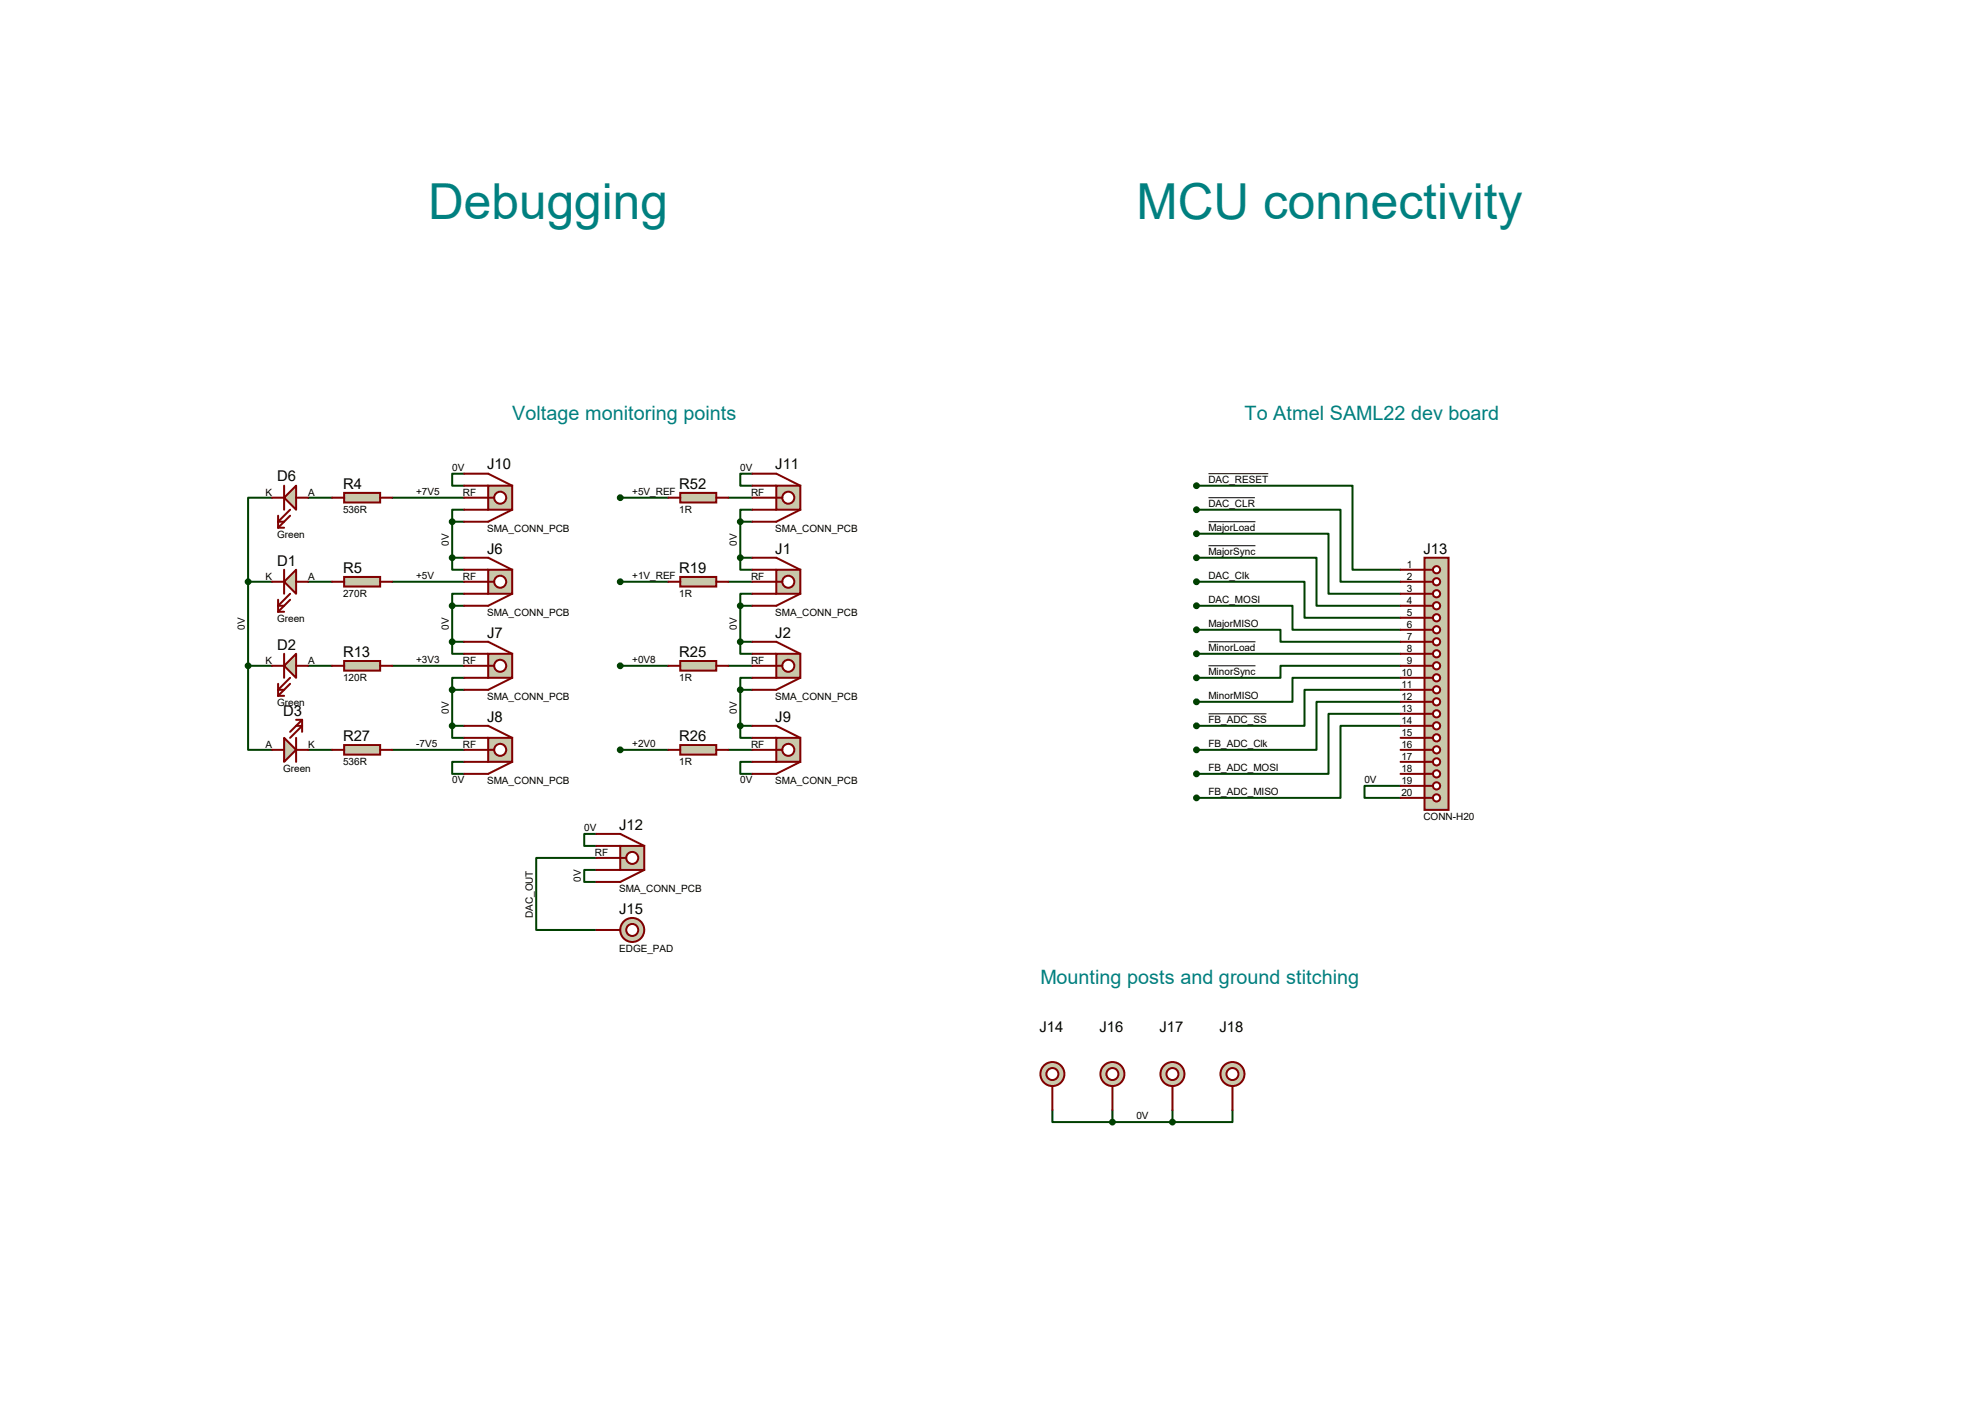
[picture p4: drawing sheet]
<svg xmlns="http://www.w3.org/2000/svg" width="420mm" height="297mm" viewBox="0 0 420 297" stroke-linecap="round" stroke-linejoin="round" font-family="sans-serif">
<g fill="none" stroke="#004000" stroke-width=".42">
<path d="M57.6 105.3h-5.1v17.8M65.2 105.3h5.1M83 105.3h15.2M95.7 118v2.5h2.5M95.7 110.4v7.6M95.7 118h2.5M95.7 110.4h2.5M98.2 100.2h-2.5v2.5h2.5M98.2 107.8h-2.5v2.6M131.2 105.3h10.2M154.1 105.3h5.1M156.6 118v2.5h2.6"/>
<path d="M156.6 118h2.6M156.6 110.4h2.6M156.6 110.4v7.6M159.2 100.2h-2.6v2.5h2.6M159.2 107.8h-2.6v2.6M253.2 102.7h33v17.8h10.1M253.2 107.8h30.4v15.3h12.7M253.2 112.9h27.9v12.7h15.2M253.2 118h25.4v10.1h17.7M52.5 123.1h5.1M52.5 123.1v17.7M65.2 123.1h5.1"/>
<path d="M83 123.1h15.2M95.7 135.8v2.5h2.5M95.7 128.1v7.7M95.7 135.8h2.5M95.7 128.1h2.5M98.2 125.6h-2.5v2.5M131.2 123.1h10.2M154.1 123.1h5.1M156.6 135.8v2.5h2.6M156.6 135.8h2.6M156.6 128.1v7.7M156.6 128.1h2.6"/>
<path d="M159.2 125.6h-2.6v2.5M253.2 123.1h22.8v7.6h20.3M253.2 128.1h20.3v5.1h22.8M253.2 133.2h17.7v2.6h25.4M253.2 138.3h43.1M52.5 140.8v17.8h5.1M52.5 140.8h5.1M65.2 140.8h5.1M65.2 158.6h5.1M83 140.8h15.2M83 158.6h15.2M95.7 153.5v2.6h2.5"/>
<path d="M95.7 153.5h2.5M95.7 145.9v7.6M95.7 145.9h2.5M98.2 143.4h-2.5v2.5M131.2 140.8h10.2M131.2 158.6h10.2M154.1 140.8h5.1M154.1 158.6h5.1M156.6 153.5v2.6h2.6M156.6 153.5h2.6M156.6 145.9h2.6M156.6 145.9v7.6"/>
<path d="M159.2 143.4h-2.6v2.5M296.3 140.8h-25.4v2.6h-17.7M296.3 143.4h-22.8v5.1h-20.3M296.3 145.9h-20.3v7.6h-22.8M296.3 148.5h-17.7v10.1h-25.4M296.3 151h-15.2v12.7h-27.9M296.3 153.5h-12.7v15.3h-30.4M98.2 161.2h-2.5v2.5h2.5M126.2 176.4h-2.6v2.5h2.6M159.2 161.2h-2.6v2.5h2.6M296.3 166.2h-7.6v2.6h7.6M126.2 184h-2.6v2.6h2.6"/>
<path d="M126.2 181.5h-12.7v15.2h12.7M222.7 234.8v2.6h12.7M235.4 234.8v2.6M235.4 237.4h12.7M248.1 234.8v2.6M260.8 234.8v2.6h-12.7"/>
</g>
<path d="M255.7 100.2h12.7M255.7 105.3h9.8M255.7 110.4h9.9M255.7 115.4h9.9M255.7 135.8h9.9M255.7 140.8h9.9M255.7 151h12.3" fill="none" stroke="#000" stroke-width=".21"/>
<path d="M103.3 102.7h5.1v5.1h-5.1z" fill="#c8c8aa" stroke="#800000" stroke-width=".42"/>
<circle cx="105.8" cy="105.3" r="1.27" fill="#fff" stroke="#800000" stroke-width=".42"/>
<path d="M98.2 100.2h5.1l5.1 2.5M98.2 105.3h6.4M98.2 102.7h5.1M98.2 107.8h5.1M108.4 107.8l-5.1 2.6h-5.1" fill="none" stroke="#800000" stroke-width=".42"/>
<path d="M103.3 120.5h5.1v5.1h-5.1z" fill="#c8c8aa" stroke="#800000" stroke-width=".42"/>
<circle cx="105.8" cy="123.1" r="1.27" fill="#fff" stroke="#800000" stroke-width=".42"/>
<path d="M98.2 118h5.1l5.1 2.5M98.2 123.1h6.4M98.2 120.5h5.1M98.2 125.6h5.1M108.4 125.6l-5.1 2.5h-5.1" fill="none" stroke="#800000" stroke-width=".42"/>
<path d="M103.3 138.3h5.1v5.1h-5.1z" fill="#c8c8aa" stroke="#800000" stroke-width=".42"/>
<circle cx="105.8" cy="140.8" r="1.27" fill="#fff" stroke="#800000" stroke-width=".42"/>
<path d="M98.2 135.8h5.1l5.1 2.5M98.2 138.3h5.1M98.2 140.8h6.4M98.2 143.4h5.1M108.4 143.4l-5.1 2.5h-5.1" fill="none" stroke="#800000" stroke-width=".42"/>
<path d="M103.3 156.1h5.1v5.1h-5.1z" fill="#c8c8aa" stroke="#800000" stroke-width=".42"/>
<circle cx="105.8" cy="158.6" r="1.27" fill="#fff" stroke="#800000" stroke-width=".42"/>
<path d="M98.2 153.5h5.1l5.1 2.6M98.2 158.6h6.4M98.2 156.1h5.1M98.2 161.2h5.1M108.4 161.2l-5.1 2.5h-5.1" fill="none" stroke="#800000" stroke-width=".42"/>
<path d="M143.9 104.3h7.7v2h-7.7z" fill="#c8c8aa" stroke="#800000" stroke-width=".42"/>
<path d="M141.4 105.3h2.5M151.6 105.3h2.5" fill="none" stroke="#800000" stroke-width=".42"/>
<path d="M164.3 102.7h5v5.1h-5z" fill="#c8c8aa" stroke="#800000" stroke-width=".42"/>
<circle cx="166.8" cy="105.3" r="1.27" fill="#fff" stroke="#800000" stroke-width=".42"/>
<path d="M159.2 100.2h5.1l5 2.5M159.2 105.3h6.3M159.2 102.7h5.1M159.2 107.8h5.1M169.3 107.8l-5 2.6h-5.1" fill="none" stroke="#800000" stroke-width=".42"/>
<circle cx="131.2" cy="105.3" r=".51" fill="#004000" stroke="#004000" stroke-width=".42"/>
<path d="M143.9 122h7.7v2.1h-7.7z" fill="#c8c8aa" stroke="#800000" stroke-width=".42"/>
<path d="M141.4 123.1h2.5M151.6 123.1h2.5" fill="none" stroke="#800000" stroke-width=".42"/>
<path d="M164.3 120.5h5v5.1h-5z" fill="#c8c8aa" stroke="#800000" stroke-width=".42"/>
<circle cx="166.8" cy="123.1" r="1.27" fill="#fff" stroke="#800000" stroke-width=".42"/>
<path d="M159.2 118h5.1l5 2.5M159.2 123.1h6.3M159.2 120.5h5.1M159.2 125.6h5.1M169.3 125.6l-5 2.5h-5.1" fill="none" stroke="#800000" stroke-width=".42"/>
<circle cx="131.2" cy="123.1" r=".51" fill="#004000" stroke="#004000" stroke-width=".42"/>
<path d="M143.9 139.8h7.7v2.1h-7.7z" fill="#c8c8aa" stroke="#800000" stroke-width=".42"/>
<path d="M141.4 140.8h2.5M151.6 140.8h2.5" fill="none" stroke="#800000" stroke-width=".42"/>
<path d="M164.3 138.3h5v5.1h-5z" fill="#c8c8aa" stroke="#800000" stroke-width=".42"/>
<circle cx="166.8" cy="140.8" r="1.27" fill="#fff" stroke="#800000" stroke-width=".42"/>
<path d="M159.2 135.8h5.1l5 2.5M159.2 138.3h5.1M159.2 140.8h6.3M159.2 143.4h5.1M169.3 143.4l-5 2.5h-5.1" fill="none" stroke="#800000" stroke-width=".42"/>
<circle cx="131.2" cy="140.8" r=".51" fill="#004000" stroke="#004000" stroke-width=".42"/>
<path d="M143.9 157.6h7.7v2h-7.7z" fill="#c8c8aa" stroke="#800000" stroke-width=".42"/>
<path d="M141.4 158.6h2.5M151.6 158.6h2.5" fill="none" stroke="#800000" stroke-width=".42"/>
<path d="M164.3 156.1h5v5.1h-5z" fill="#c8c8aa" stroke="#800000" stroke-width=".42"/>
<circle cx="166.8" cy="158.6" r="1.27" fill="#fff" stroke="#800000" stroke-width=".42"/>
<path d="M159.2 153.5h5.1l5 2.6M159.2 158.6h6.3M159.2 156.1h5.1M159.2 161.2h5.1M169.3 161.2l-5 2.5h-5.1" fill="none" stroke="#800000" stroke-width=".42"/>
<circle cx="131.2" cy="158.6" r=".51" fill="#004000" stroke="#004000" stroke-width=".42"/>
<path d="M131.2 178.9h5.1v5.1h-5.1z" fill="#c8c8aa" stroke="#800000" stroke-width=".42"/>
<circle cx="133.8" cy="181.5" r="1.27" fill="#fff" stroke="#800000" stroke-width=".42"/>
<path d="M126.2 176.4h5l5.1 2.5M126.2 178.9h5M126.2 181.5h6.3M126.2 184h5M136.3 184l-5.1 2.6h-5" fill="none" stroke="#800000" stroke-width=".42"/>
<g fill="#004000" stroke="#004000" stroke-width=".42">
<circle cx="95.7" cy="153.5" r=".51"/>
<circle cx="95.7" cy="145.9" r=".51"/>
<circle cx="95.7" cy="135.8" r=".51"/>
<circle cx="95.7" cy="118" r=".51"/>
<circle cx="95.7" cy="110.4" r=".51"/>
<circle cx="156.6" cy="153.5" r=".51"/>
<circle cx="156.6" cy="145.9" r=".51"/>
<circle cx="156.6" cy="135.8" r=".51"/>
<circle cx="156.6" cy="128.1" r=".51"/>
<circle cx="156.6" cy="118" r=".51"/>
<circle cx="156.6" cy="110.4" r=".51"/>
<circle cx="95.7" cy="128.1" r=".51"/>
</g>
<path d="M301.4 118h5.1v53.3h-5.1z" fill="#c8c8aa" stroke="#800000" stroke-width=".42"/>
<path d="M301.4 120.5h1.8" fill="none" stroke="#800000" stroke-width=".42"/>
<circle cx="304" cy="123.1" r=".76" fill="#fff" stroke="#800000" stroke-width=".42"/>
<path d="M301.4 123.1h1.8" fill="none" stroke="#800000" stroke-width=".42"/>
<circle cx="304" cy="125.6" r=".76" fill="#fff" stroke="#800000" stroke-width=".42"/>
<path d="M301.4 125.6h1.8" fill="none" stroke="#800000" stroke-width=".42"/>
<circle cx="304" cy="128.1" r=".76" fill="#fff" stroke="#800000" stroke-width=".42"/>
<path d="M301.4 128.1h1.8" fill="none" stroke="#800000" stroke-width=".42"/>
<circle cx="304" cy="130.7" r=".76" fill="#fff" stroke="#800000" stroke-width=".42"/>
<path d="M301.4 130.7h1.8" fill="none" stroke="#800000" stroke-width=".42"/>
<circle cx="304" cy="133.2" r=".76" fill="#fff" stroke="#800000" stroke-width=".42"/>
<path d="M301.4 133.2h1.8" fill="none" stroke="#800000" stroke-width=".42"/>
<circle cx="304" cy="135.8" r=".76" fill="#fff" stroke="#800000" stroke-width=".42"/>
<path d="M301.4 135.8h1.8" fill="none" stroke="#800000" stroke-width=".42"/>
<circle cx="304" cy="138.3" r=".76" fill="#fff" stroke="#800000" stroke-width=".42"/>
<path d="M301.4 138.3h1.8" fill="none" stroke="#800000" stroke-width=".42"/>
<circle cx="304" cy="140.8" r=".76" fill="#fff" stroke="#800000" stroke-width=".42"/>
<path d="M301.4 140.8h1.8" fill="none" stroke="#800000" stroke-width=".42"/>
<circle cx="304" cy="143.4" r=".76" fill="#fff" stroke="#800000" stroke-width=".42"/>
<path d="M301.4 143.4h1.8" fill="none" stroke="#800000" stroke-width=".42"/>
<circle cx="304" cy="145.9" r=".76" fill="#fff" stroke="#800000" stroke-width=".42"/>
<path d="M301.4 145.9h1.8" fill="none" stroke="#800000" stroke-width=".42"/>
<circle cx="304" cy="148.5" r=".76" fill="#fff" stroke="#800000" stroke-width=".42"/>
<path d="M301.4 148.5h1.8" fill="none" stroke="#800000" stroke-width=".42"/>
<circle cx="304" cy="151" r=".76" fill="#fff" stroke="#800000" stroke-width=".42"/>
<path d="M301.4 151h1.8" fill="none" stroke="#800000" stroke-width=".42"/>
<circle cx="304" cy="153.5" r=".76" fill="#fff" stroke="#800000" stroke-width=".42"/>
<path d="M301.4 153.5h1.8" fill="none" stroke="#800000" stroke-width=".42"/>
<circle cx="304" cy="156.1" r=".76" fill="#fff" stroke="#800000" stroke-width=".42"/>
<path d="M301.4 156.1h1.8" fill="none" stroke="#800000" stroke-width=".42"/>
<circle cx="304" cy="158.6" r=".76" fill="#fff" stroke="#800000" stroke-width=".42"/>
<path d="M301.4 158.6h1.8" fill="none" stroke="#800000" stroke-width=".42"/>
<circle cx="304" cy="161.2" r=".76" fill="#fff" stroke="#800000" stroke-width=".42"/>
<path d="M301.4 161.2h1.8" fill="none" stroke="#800000" stroke-width=".42"/>
<circle cx="304" cy="163.7" r=".76" fill="#fff" stroke="#800000" stroke-width=".42"/>
<path d="M301.4 163.7h1.8" fill="none" stroke="#800000" stroke-width=".42"/>
<circle cx="304" cy="166.2" r=".76" fill="#fff" stroke="#800000" stroke-width=".42"/>
<path d="M301.4 166.2h1.8" fill="none" stroke="#800000" stroke-width=".42"/>
<circle cx="304" cy="168.8" r=".76" fill="#fff" stroke="#800000" stroke-width=".42"/>
<path d="M301.4 168.8h1.8" fill="none" stroke="#800000" stroke-width=".42"/>
<circle cx="304" cy="120.5" r=".76" fill="#fff" stroke="#800000" stroke-width=".42"/>
<g fill="none" stroke="#800000" stroke-width=".42">
<path d="M296.3 120.5h5.1M296.3 123.1h5.1M296.3 125.6h5.1M296.3 128.1h5.1M296.3 130.7h5.1M296.3 133.2h5.1M296.3 135.8h5.1M296.3 138.3h5.1M296.3 140.8h5.1M296.3 143.4h5.1M296.3 145.9h5.1M296.3 148.5h5.1"/>
<path d="M296.3 151h5.1M296.3 153.5h5.1M296.3 156.1h5.1M296.3 158.6h5.1M296.3 161.2h5.1M296.3 163.7h5.1M296.3 166.2h5.1M296.3 168.8h5.1"/>
</g>
<g fill="#004000" stroke="#004000" stroke-width=".42">
<circle cx="253.2" cy="102.7" r=".51"/>
<circle cx="253.2" cy="107.8" r=".51"/>
<circle cx="253.2" cy="112.9" r=".51"/>
<circle cx="253.2" cy="118" r=".51"/>
<circle cx="253.2" cy="123.1" r=".51"/>
<circle cx="253.2" cy="128.1" r=".51"/>
<circle cx="253.2" cy="133.2" r=".51"/>
<circle cx="253.2" cy="138.3" r=".51"/>
<circle cx="253.2" cy="143.4" r=".51"/>
<circle cx="253.2" cy="148.5" r=".51"/>
<circle cx="253.2" cy="153.5" r=".51"/>
<circle cx="253.2" cy="158.6" r=".51"/>
<circle cx="253.2" cy="163.7" r=".51"/>
<circle cx="253.2" cy="168.8" r=".51"/>
</g>
<circle cx="133.8" cy="196.7" r="2.54" fill="#c8c8aa" stroke="#800000" stroke-width=".42"/>
<circle cx="133.8" cy="196.7" r="1.27" fill="#fff" stroke="#800000" stroke-width=".42"/>
<path d="M126.2 196.7h5" fill="none" stroke="#800000" stroke-width=".42"/>
<circle cx="222.7" cy="227.2" r="2.54" fill="#c8c8aa" stroke="#800000" stroke-width=".42"/>
<circle cx="222.7" cy="227.2" r="1.27" fill="#fff" stroke="#800000" stroke-width=".42"/>
<path d="M222.7 229.7v5.1" fill="none" stroke="#800000" stroke-width=".42"/>
<circle cx="235.4" cy="227.2" r="2.54" fill="#c8c8aa" stroke="#800000" stroke-width=".42"/>
<circle cx="235.4" cy="227.2" r="1.27" fill="#fff" stroke="#800000" stroke-width=".42"/>
<path d="M235.4 229.7v5.1" fill="none" stroke="#800000" stroke-width=".42"/>
<circle cx="248.1" cy="227.2" r="2.54" fill="#c8c8aa" stroke="#800000" stroke-width=".42"/>
<circle cx="248.1" cy="227.2" r="1.27" fill="#fff" stroke="#800000" stroke-width=".42"/>
<path d="M248.1 229.7v5.1" fill="none" stroke="#800000" stroke-width=".42"/>
<circle cx="260.8" cy="227.2" r="2.54" fill="#c8c8aa" stroke="#800000" stroke-width=".42"/>
<circle cx="260.8" cy="227.2" r="1.27" fill="#fff" stroke="#800000" stroke-width=".42"/>
<path d="M260.8 229.7v5.1" fill="none" stroke="#800000" stroke-width=".42"/>
<g fill="#004000" stroke="#004000" stroke-width=".42">
<circle cx="235.4" cy="237.4" r=".51"/>
<circle cx="248.1" cy="237.4" r=".51"/>
</g>
<path d="M60.1 105.3l2.6-2.6v5.1z" fill="#c8c8aa" stroke="#800000" stroke-width=".42"/>
<path d="M57.6 105.3h2.5M58.8 111.6h1.3M58.8 109.1v2.5M60.1 102.7v5.1M61.4 107.8l-2.6 2.6h1.3M61.4 109.1l-2.6 2.5M62.7 105.3h2.5" fill="none" stroke="#800000" stroke-width=".42"/>
<path d="M72.8 104.3h7.6v2h-7.6z" fill="#c8c8aa" stroke="#800000" stroke-width=".42"/>
<path d="M70.3 105.3h2.5M80.4 105.3h2.6" fill="none" stroke="#800000" stroke-width=".42"/>
<path d="M60.1 123.1l2.6-2.6v5.1z" fill="#c8c8aa" stroke="#800000" stroke-width=".42"/>
<path d="M57.6 123.1h2.5M58.8 129.4h1.3M58.8 126.9v2.5M60.1 120.5v5.1M61.4 125.6l-2.6 2.5h1.3M61.4 126.9l-2.6 2.5M62.7 123.1h2.5" fill="none" stroke="#800000" stroke-width=".42"/>
<path d="M72.8 122h7.6v2.1h-7.6z" fill="#c8c8aa" stroke="#800000" stroke-width=".42"/>
<path d="M70.3 123.1h2.5M80.4 123.1h2.6" fill="none" stroke="#800000" stroke-width=".42"/>
<path d="M60.1 140.8l2.6-2.5v5.1z" fill="#c8c8aa" stroke="#800000" stroke-width=".42"/>
<path d="M60.1 138.3v5.1M57.6 140.8h2.5M58.8 147.2h1.3M58.8 144.7v2.5M61.4 143.4l-2.6 2.5h1.3M61.4 144.7l-2.6 2.5M62.7 140.8h2.5" fill="none" stroke="#800000" stroke-width=".42"/>
<path d="M72.8 139.8h7.6v2.1h-7.6z" fill="#c8c8aa" stroke="#800000" stroke-width=".42"/>
<path d="M70.3 140.8h2.5M80.4 140.8h2.6" fill="none" stroke="#800000" stroke-width=".42"/>
<path d="M60.1 156.1l2.6 2.5-2.6 2.6z" fill="#c8c8aa" stroke="#800000" stroke-width=".42"/>
<path d="M57.6 158.6h2.5M62.7 156.1v5.1M62.7 153.5h1.2l-2.5 2.6M62.7 152.3h1.2M62.7 158.6h2.5M63.9 152.3l-2.5 2.5M63.9 152.3v2.5" fill="none" stroke="#800000" stroke-width=".42"/>
<path d="M72.8 157.6h7.6v2h-7.6z" fill="#c8c8aa" stroke="#800000" stroke-width=".42"/>
<path d="M70.3 158.6h2.5M80.4 158.6h2.6" fill="none" stroke="#800000" stroke-width=".42"/>
<g fill="#004000" stroke="#004000" stroke-width=".42">
<circle cx="52.5" cy="140.8" r=".51"/>
<circle cx="52.5" cy="123.1" r=".51"/>
</g>
<g font-size="10.5" fill="#008080">
<text x="90.6" y="46.2">Debugging</text>
<text x="240.4" y="46.2">MCU connectivity</text>
</g>
<g font-size="4.2" fill="#008080">
<text x="108.4" y="88.8">Voltage monitoring points</text>
<text x="263.3" y="88.8">To Atmel SAML22 dev board</text>
<text x="220.1" y="208.2">Mounting posts and ground stitching</text>
</g>
<g font-size="3.1">
<text x="58.6" y="101.9">D6</text>
<text x="103.1" y="99.3">J10</text>
<text x="164" y="99.3">J11</text>
<text x="72.6" y="103.4">R4</text>
<text x="143.7" y="103.4">R52</text>
<text x="58.6" y="119.6">D1</text>
<text x="103.1" y="117.1">J6</text>
<text x="164" y="117.1">J1</text>
<text x="301.2" y="117.1">J13</text>
<text x="72.6" y="121.2">R5</text>
<text x="143.7" y="121.2">R19</text>
<text x="58.6" y="137.4">D2</text>
<text x="103.1" y="134.9">J7</text>
<text x="164" y="134.9">J2</text>
<text x="72.6" y="138.9">R13</text>
<text x="143.7" y="138.9">R25</text>
<text x="59.9" y="151.4">D3</text>
<text x="103.1" y="152.7">J8</text>
<text x="164" y="152.7">J9</text>
<text x="72.6" y="156.7">R27</text>
<text x="143.7" y="156.7">R26</text>
<text x="131" y="175.5">J12</text>
<text x="131" y="193.3">J15</text>
<text x="219.9" y="218.4">J14</text>
<text x="232.6" y="218.4">J16</text>
<text x="245.3" y="218.4">J17</text>
<text x="258" y="218.4">J18</text>
</g>
<g font-size="2.1">
<text x="95.7" y="99.6">0V</text>
<text x="156.6" y="99.6">0V</text>
<text x="56.2" y="104.9">K</text>
<text x="65.2" y="104.9">A</text>
<text x="88" y="104.7">+7V5</text>
<text x="98" y="104.9">RF</text>
<text x="133.8" y="104.7">+5V_REF</text>
<text x="158.9" y="104.9">RF</text>
<text x="255.7" y="102.2">DAC_RESET</text>
<text x="255.7" y="107.2">DAC_CLR</text>
<text x="58.6" y="113.8">Green</text>
<text x="72.6" y="108.5">536R</text>
<text x="103.1" y="112.5">SMA_CONN_PCB</text>
<text x="143.7" y="108.5">1R</text>
<text x="164" y="112.5">SMA_CONN_PCB</text>
<text x="255.7" y="112.3">MajorLoad</text>
<text x="94.9" y="115.4" transform="rotate(-90 94.9 115.4)">0V</text>
<text x="155.9" y="115.4" transform="rotate(-90 155.9 115.4)">0V</text>
<text x="255.7" y="117.4">MajorSync</text>
<text x="56.2" y="122.7">K</text>
<text x="65.2" y="122.7">A</text>
<text x="88" y="122.5">+5V</text>
<text x="98" y="122.7">RF</text>
<text x="133.8" y="122.5">+1V_REF</text>
<text x="158.9" y="122.7">RF</text>
<text x="255.7" y="122.5">DAC_Clk</text>
<text x="297.7" y="120.1">1</text>
<text x="297.7" y="122.7">2</text>
<text x="297.7" y="125.2">3</text>
<text x="58.6" y="131.6">Green</text>
<text x="72.6" y="126.2">270R</text>
<text x="103.1" y="130.3">SMA_CONN_PCB</text>
<text x="143.7" y="126.2">1R</text>
<text x="164" y="130.3">SMA_CONN_PCB</text>
<text x="255.7" y="127.6">DAC_MOSI</text>
<text x="297.7" y="127.8">4</text>
<text x="297.7" y="130.3">5</text>
<text x="51.8" y="133.2" transform="rotate(-90 51.8 133.2)">0V</text>
<text x="94.9" y="133.2" transform="rotate(-90 94.9 133.2)">0V</text>
<text x="155.9" y="133.2" transform="rotate(-90 155.9 133.2)">0V</text>
<text x="255.7" y="132.6">MajorMISO</text>
<text x="255.7" y="137.7">MinorLoad</text>
<text x="297.7" y="132.8">6</text>
<text x="297.7" y="135.4">7</text>
<text x="297.7" y="137.9">8</text>
<text x="56.2" y="140.5">K</text>
<text x="65.2" y="140.5">A</text>
<text x="88" y="140.3">+3V3</text>
<text x="98" y="140.5">RF</text>
<text x="133.8" y="140.3">+0V8</text>
<text x="158.9" y="140.5">RF</text>
<text x="255.7" y="142.8">MinorSync</text>
<text x="296.5" y="143">10</text>
<text x="297.7" y="140.5">9</text>
<text x="58.6" y="149.4">Green</text>
<text x="72.6" y="144">120R</text>
<text x="103.1" y="148.1">SMA_CONN_PCB</text>
<text x="143.7" y="144">1R</text>
<text x="164" y="148.1">SMA_CONN_PCB</text>
<text x="255.7" y="147.9">MinorMISO</text>
<text x="296.5" y="145.5">11</text>
<text x="296.5" y="148.1">12</text>
<text x="94.9" y="151" transform="rotate(-90 94.9 151)">0V</text>
<text x="155.9" y="151" transform="rotate(-90 155.9 151)">0V</text>
<text x="255.7" y="153">FB_ADC_SS</text>
<text x="296.5" y="150.6">13</text>
<text x="296.5" y="153.2">14</text>
<text x="296.5" y="155.7">15</text>
<text x="56.2" y="158.2">A</text>
<text x="65.2" y="158.2">K</text>
<text x="72.6" y="161.8">536R</text>
<text x="88" y="158">-7V5</text>
<text x="98" y="158.2">RF</text>
<text x="133.8" y="158">+2V0</text>
<text x="143.7" y="161.8">1R</text>
<text x="158.9" y="158.2">RF</text>
<text x="255.7" y="158">FB_ADC_Clk</text>
<text x="296.5" y="158.2">16</text>
<text x="296.5" y="160.8">17</text>
<text x="59.9" y="163.3">Green</text>
<text x="95.7" y="165.7">0V</text>
<text x="103.1" y="165.9">SMA_CONN_PCB</text>
<text x="156.6" y="165.7">0V</text>
<text x="164" y="165.9">SMA_CONN_PCB</text>
<text x="255.7" y="163.1">FB_ADC_MOSI</text>
<text x="288.7" y="165.7">0V</text>
<text x="296.5" y="163.3">18</text>
<text x="296.5" y="165.9">19</text>
<text x="255.7" y="168.2">FB_ADC_MISO</text>
<text x="296.5" y="168.4">20</text>
<text x="301.2" y="173.5">CONN-H20</text>
<text x="123.6" y="175.8">0V</text>
<text x="125.9" y="181.1">RF</text>
<text x="122.9" y="186.6" transform="rotate(-90 122.9 186.6)">0V</text>
<text x="131" y="188.7">SMA_CONN_PCB</text>
<text x="112.7" y="194.2" transform="rotate(-90 112.7 194.2)">DAC_OUT</text>
<text x="131" y="201.4">EDGE_PAD</text>
<text x="240.4" y="236.8">0V</text>
</g>
</svg>
